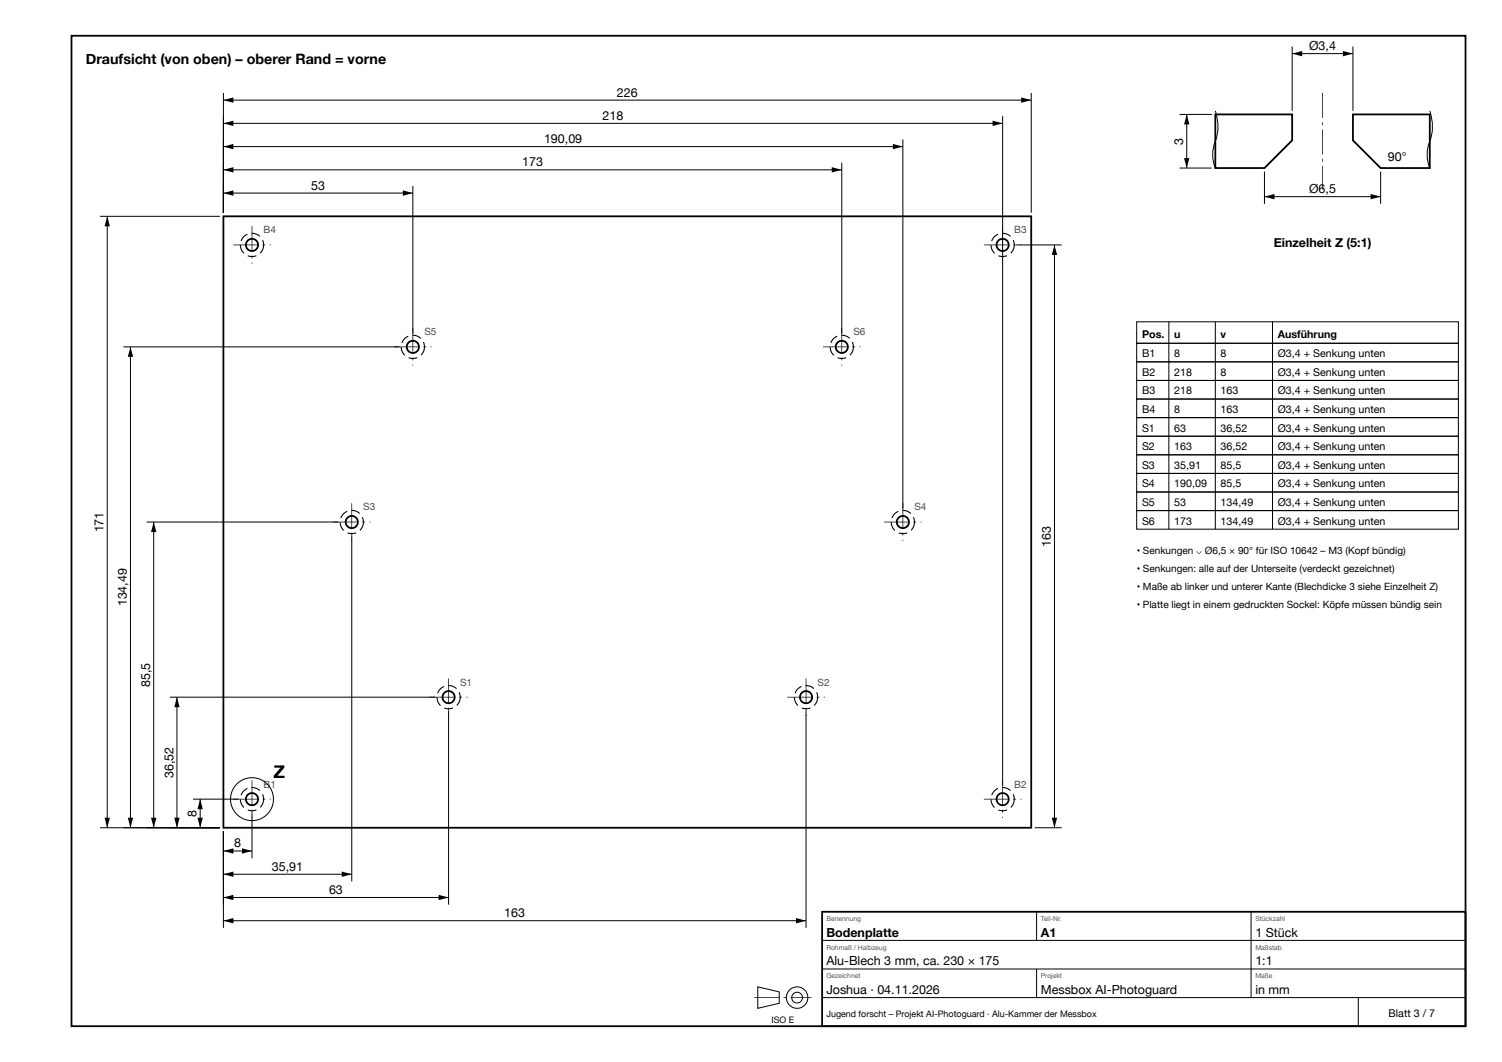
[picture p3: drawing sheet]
<svg xmlns="http://www.w3.org/2000/svg" width="420mm" height="297mm" viewBox="0 0 420 297" stroke-linecap="round" stroke-linejoin="round" font-family="sans-serif">
<g fill="none" stroke="#000" stroke-width=".5">
<path d="M20 10h390v277h-390zM340 32h21.5v7.3l-7.8 7.7h-13.7zM378.5 32h21.5v15h-13.8l-7.7-7.7zM62.5 60.5h226v171h-226zM230 255h180v32h-180z"/>
<circle cx="70.5" cy="68.5" r="1.7"/>
<circle cx="280.5" cy="68.5" r="1.7"/>
<circle cx="115.5" cy="97" r="1.7"/>
<circle cx="235.5" cy="97" r="1.7"/>
<circle cx="98.4" cy="146" r="1.7"/>
<circle cx="252.6" cy="146" r="1.7"/>
<circle cx="125.5" cy="195" r="1.7"/>
<circle cx="225.5" cy="195" r="1.7"/>
<circle cx="70.5" cy="223.5" r="1.7"/>
<circle cx="280.5" cy="223.5" r="1.7"/>
</g>
<g fill="#000">
<path d="M361.5 15l2.8-.7v1.5zM375.7 14.3l2.8 .7-2.8 .8zM62.5 34.5l2.8-.7v1.5zM62.5 28l2.8-.7v1.5zM277.7 33.8l2.8 .7-2.8 .8zM285.7 27.3l2.8 .7-2.8 .8zM332 32l.7 2.8h-1.5zM62.5 54l2.8-.7v1.5zM62.5 47.5l2.8-.7v1.5zM62.5 41l2.8-.7v1.5zM112.7 53.3l2.8 .7-2.8 .8zM232.7 46.8l2.8 .7-2.8 .8z"/>
<path d="M249.8 40.3l2.8 .7-2.8 .8zM331.2 44.2h1.5l-.7 2.8zM353.7 55l2.8-.7v1.5zM383.4 54.3l2.8 .7-2.8 .8zM30 60.5l.7 2.8h-1.5zM295 68.5l.7 2.8h-1.5zM36.5 97l.7 2.8h-1.5zM43 146l.7 2.8h-1.5zM49.5 195l.7 2.8h-1.5zM29.2 228.7h1.5l-.7 2.8zM35.7 228.7h1.5l-.7 2.8zM42.2 228.7h1.5l-.7 2.8z"/>
<path d="M48.7 228.7h1.5l-.7 2.8zM55.2 228.7h1.5l-.7 2.8zM56 223.5l.7 2.8h-1.5zM62.5 238l2.8-.8v1.5zM67.7 237.2l2.8 .8-2.8 .7zM294.2 228.7h1.5l-.7 2.8zM62.5 244.5l2.8-.8v1.5zM62.5 251l2.8-.8v1.5zM62.5 257.5l2.8-.8v1.5zM95.6 243.7l2.8 .8-2.8 .7zM122.7 250.2l2.8 .8-2.8 .7zM222.7 256.7l2.8 .8-2.8 .7z"/>
<path d="M369.9 26h.2v7h-.2zM369.9 34.2h.2v.8h-.2zM369.9 36.2h.2v7h-.2zM369.9 44.4h.2v.8h-.2zM369.9 46.4h.2v6.6h-.2z"/>
<path d="M65.2 68.4h7v.2h-7zM73.4 68.4h.8v.2h-.8zM75.4 68.4h.3v.2h-.3z"/>
<path d="M70.4 63.3h.2v7h-.2zM70.4 71.4h.2v.8h-.2zM70.4 73.4h.2v.3h-.2z"/>
<path d="M69.4 71.4a3.1 3.1 0 0 0 2.3 0l.1 .2a3.4 3.4 0 0 1-2.5 .1zM67.1 68.5h.3l.4 1.5 .6 .7-.3 .3-.6-.9zM68 66.2l1.2-.8 .1 .2-1.2 .9-.5 .9-.3-.1zM70.4 65.1l1.1 .1 1.3 .8-.2 .2-1.2-.7-1-.1zM73.3 67.2l.3-.1a3.4 3.4 0 0 1-.7 3.8l-.2-.2a3.1 3.1 0 0 0 .6-3.5z"/>
<path d="M275.2 68.4h7v.2h-7zM283.4 68.4h.8v.2h-.8zM285.4 68.4h.3v.2h-.3z"/>
<path d="M280.4 63.3h.2v7h-.2zM280.4 71.4h.2v.8h-.2zM280.4 73.4h.2v.3h-.2z"/>
<path d="M279.4 71.4a3.1 3.1 0 0 0 2.3 0l.1 .2a3.4 3.4 0 0 1-2.5 .1zM277.1 68.5h.3l.2 1 .8 1.2-.3 .3-.8-1.4zM278 66.2l1.2-.8 .1 .2-1.2 .9-.5 .9-.3-.1zM280.4 65.1l1.1 .1 1.3 .8-.2 .2-1.2-.7-1-.1zM283.3 67.2l.3-.1a3.4 3.4 0 0 1-.7 3.8l-.2-.2a3.1 3.1 0 0 0 .6-3.5z"/>
<path d="M110.2 96.9h7v.2h-7zM118.4 96.9h.8v.2h-.8zM120.4 96.9h.3v.2h-.3z"/>
<path d="M115.4 91.8h.2v7h-.2zM115.4 100h.2v.8h-.2zM115.4 102h.2v.3h-.2z"/>
<path d="M230.2 96.9h7v.2h-7zM238.4 96.9h.8v.2h-.8zM240.4 96.9h.3v.2h-.3z"/>
<path d="M235.4 91.8h.2v7h-.2zM235.4 100h.2v.8h-.2zM235.4 102h.2v.3h-.2z"/>
<path d="M114.4 99.9a3.1 3.1 0 0 0 2.3 0l.1 .3a3.4 3.4 0 0 1-2.5 0zM112.1 97.1h.3l.2 .9 .8 1.2-.3 .3-.8-1.4zM113 94.7l1.2-.8 .1 .3-1.2 .9-.5 .9-.3-.1zM115.4 93.6l1.1 .2 1.3 .7-.2 .2-1.2-.7-1-.1zM118.3 95.7l.3-.1a3.4 3.4 0 0 1-.7 3.8l-.2-.2a3.1 3.1 0 0 0 .6-3.5z"/>
<path d="M234.4 99.9a3.1 3.1 0 0 0 2.3 0l.1 .3a3.4 3.4 0 0 1-2.5 0zM232.1 97.1h.3l.2 .9 .8 1.2-.3 .3-.8-1.4zM233 94.7l1.2-.8 .1 .3-1.2 .9-.5 .9-.3-.1zM235.4 93.6l1.1 .2 1.3 .7-.2 .2-1.2-.7-1-.1zM238.3 95.7l.3-.1a3.4 3.4 0 0 1-.7 3.8l-.2-.2a3.1 3.1 0 0 0 .6-3.5z"/>
<path d="M93.2 145.9h7v.2h-7zM101.4 145.9h.8v.2h-.8zM103.4 145.9h.3v.2h-.3z"/>
<path d="M98.3 140.7h.2v7h-.2zM98.3 148.9h.2v.8h-.2zM98.3 150.9h.2v.3h-.2z"/>
<path d="M97.3 148.9a3.1 3.1 0 0 0 2.3 0l.1 .2a3.4 3.4 0 0 1-2.5 .1zM95 146h.3l.2 1 .8 1.2-.2 .3-.9-1.4zM95.9 143.7l1.2-.8 .1 .2-.9 .6-.8 1.2-.3-.1zM98.3 142.6l1.1 .1 1.3 .8-.2 .2-1.2-.7-1-.1zM101.2 144.7l.3-.1a3.4 3.4 0 0 1-.7 3.8l-.2-.2a3.1 3.1 0 0 0 .6-3.5z"/>
<path d="M247.3 145.9h7v.2h-7zM255.5 145.9h.8v.2h-.8zM257.5 145.9h.3v.2h-.3z"/>
<path d="M252.5 140.7h.2v7h-.2zM252.5 148.9h.2v.8h-.2zM252.5 150.9h.2v.3h-.2z"/>
<path d="M251.5 148.9a3.1 3.1 0 0 0 2.3 0l.1 .2a3.4 3.4 0 0 1-2.5 .1zM249.2 146h.3l.3 1.5 .6 .7-.2 .3-.8-1.4zM250.1 143.7l1.2-.8 .1 .2-.9 .6-.8 1.2-.3-.1zM252.5 142.6l1.1 .1 1.3 .8-.2 .2-1.2-.7-1-.1zM255.4 144.7l.3-.1a3.4 3.4 0 0 1-.7 3.8l-.2-.2a3.1 3.1 0 0 0 .6-3.5z"/>
<path d="M120.2 194.9h7v.2h-7zM128.4 194.9h.8v.2h-.8zM130.4 194.9h.3v.2h-.3z"/>
<path d="M125.4 189.7h.2v7h-.2zM125.4 197.9h.2v.8h-.2zM125.4 199.9h.2v.3h-.2z"/>
<path d="M124.4 197.9a3.1 3.1 0 0 0 2.3-.1l.1 .3a3.4 3.4 0 0 1-2.5 0zM122.1 195h.3l.2 1 .8 1.2-.3 .2-.8-1.3zM123 192.6l1.2-.7 .1 .2-1.2 .9-.5 .9-.3-.1zM125.4 191.6l1.1 .1 1.3 .8-.2 .2-1.2-.7-1-.1zM128.3 193.7l.3-.1a3.4 3.4 0 0 1-.7 3.8l-.2-.2a3.1 3.1 0 0 0 .6-3.5z"/>
<path d="M220.2 194.9h7v.2h-7zM228.4 194.9h.8v.2h-.8zM230.4 194.9h.3v.2h-.3z"/>
<path d="M225.4 189.7h.2v7h-.2zM225.4 197.9h.2v.8h-.2zM225.4 199.9h.2v.3h-.2z"/>
<path d="M224.4 197.9a3.1 3.1 0 0 0 2.3-.1l.1 .3a3.4 3.4 0 0 1-2.5 0zM222.1 195h.3l.2 1 .8 1.2-.3 .2-.6-.8zM223 192.6l1.2-.7 .1 .2-.9 .6-.8 1.2-.3-.1zM225.4 191.6l1.1 .1 1.3 .8-.2 .2-1.2-.7-1-.1zM228.3 193.7l.3-.1a3.4 3.4 0 0 1-.7 3.8l-.2-.2a3.1 3.1 0 0 0 .6-3.5z"/>
<path d="M70.4 218.2h.2v7h-.2zM70.4 226.4h.2v.8h-.2zM70.4 228.4h.2v.3h-.2z"/>
<path d="M280.4 218.2h.2v7h-.2zM280.4 226.4h.2v.8h-.2zM280.4 228.4h.2v.3h-.2z"/>
<path d="M65.2 223.4h7v.2h-7zM73.4 223.4h.8v.2h-.8zM75.4 223.4h.3v.2h-.3z"/>
<path d="M69.4 226.4a3.1 3.1 0 0 0 2.3 0l.1 .2a3.4 3.4 0 0 1-2.5 .1zM67.1 223.5h.3l.4 1.5 .6 .7-.3 .3-.6-.9zM68 221.2l1.2-.8 .1 .2-.9 .6-.8 1.2-.3-.1zM70.4 220.1l1.1 .1 1.3 .8-.2 .2-1.2-.7-1-.1zM73.3 222.2l.3-.1a3.4 3.4 0 0 1-.7 3.8l-.2-.2a3.1 3.1 0 0 0 .6-3.5z"/>
<path d="M275.2 223.4h7v.2h-7zM283.4 223.4h.8v.2h-.8zM285.4 223.4h.3v.2h-.3z"/>
<path d="M279.4 226.4a3.1 3.1 0 0 0 2.3 0l.1 .2a3.4 3.4 0 0 1-2.5 .1zM277.1 223.5h.3l.4 1.5 .6 .7-.3 .3-.8-1.4zM278 221.2l1.2-.8 .1 .2-1.2 .9-.5 .9-.3-.1zM280.4 220.1l1.1 .1 1.3 .8-.2 .2-1.2-.7-1-.1zM283.3 222.2l.3-.1a3.4 3.4 0 0 1-.7 3.8l-.2-.2a3.1 3.1 0 0 0 .6-3.5z"/>
<path d="M211 278.9h7v.2h-7zM219.2 278.9h.8v.2h-.8zM221.2 278.9h5.8v.2h-5.8z"/>
</g>
<g fill="none" stroke="#000" stroke-width=".28">
<path d="M361.5 13v18M361.5 15h17M378.5 13v18M62.5 26v33.5M62.5 34.5h218M62.5 28h226M252.6 39v103.2M280.5 32.5v187.2M288.5 26v33.5M330 32h9M332 32v15M340 31a13.5 13.5 0 0 1-.5 10.2l-.2 1.6v1.7l.7 2.5"/>
<path d="M400 31a13.5 13.5 0 0 1-.5 10.2l-.2 1.6v1.7l.7 2.5M62.5 54h53M62.5 47.5h173M62.5 41h190.1M115.5 52v41.3M235.5 45.5v47.8M330 47h9M353.7 48v9M353.7 55h32.5M386.2 48v9M28 60.5h33.5M30 60.5v171"/>
<path d="M284.2 68.5h12.8M295 68.5v163M34.5 97h77.2M36.5 97v134.5M318 90h90v6h-90zM318 96h90v5.2h-90zM327 90v58M340 90v58M356 90v58M318 101.2h90v5.2h-90zM318 106.4h90v5.2h-90zM318 111.6h90v5.2h-90z"/>
<path d="M318 116.8h90v5.2h-90zM318 122h90v5.2h-90zM318 127.2h90v5.2h-90zM318 132.4h90v5.2h-90zM318 137.6h90v5.2h-90zM41 146h53.7M43 146v85.5M98.4 149.7v96.8M318 142.8h90v5.2h-90zM47.5 195h74.2M49.5 195v36.5M125.5 198.7v54.3"/>
<path d="M225.5 198.7v60.8M28 231.5h33.5M54 223.5h12.7M56 223.5v8M62.5 232.5v27M62.5 238h8M70.5 227.2v12.8M289.5 231.5h7.5M62.5 244.5h35.9M62.5 251h63M62.5 257.5h163M290 255v8"/>
<path d="M350 255v24M212 276l6 1.4v3.2l-6 1.4zM230 263h180M230 271h180M230 279h180M290 271v8M380 279v8"/>
<circle cx="70.5" cy="223.5" r="6"/>
<circle cx="223" cy="279" r="3"/>
<circle cx="223" cy="279" r="1.5"/>
</g>
<text font-size="5" x="76.5" y="217.5">Z</text>
<text font-size="4" x="24" y="18">Draufsicht (von oben) – oberer Rand = vorne</text>
<g font-size="3.5">
<text x="366.2" y="14">Ø3,4</text>
<text x="172.6" y="27">226</text>
<text x="168.6" y="33.5">218</text>
<text x="152.2" y="40">190,09</text>
<text x="331" y="40.5" transform="rotate(-90 331 40.5)">3</text>
<text x="146.1" y="46.5">173</text>
<text x="388.2" y="45">90°</text>
<text x="87.1" y="53">53</text>
<text x="366.2" y="54">Ø6,5</text>
<text x="356.3" y="69">Einzelheit Z (5:1)</text>
<text x="29" y="148.9" transform="rotate(-90 29 148.9)">171</text>
<text x="294" y="152.9" transform="rotate(-90 294 152.9)">163</text>
<text x="35.5" y="169.6" transform="rotate(-90 35.5 169.6)">134,49</text>
<text x="42" y="192.2" transform="rotate(-90 42 192.2)">85,5</text>
<text x="48.5" y="217.6" transform="rotate(-90 48.5 217.6)">36,52</text>
<text x="55" y="228.5" transform="rotate(-90 55 228.5)">8</text>
<text x="65.5" y="237">8</text>
<text x="76.1" y="243.5">35,91</text>
<text x="92.1" y="250">63</text>
<text x="141.1" y="256.5">163</text>
<text x="231.2" y="262">Bodenplatte</text>
<text x="291.2" y="262">A1</text>
<text x="351.2" y="262">1 Stück</text>
<text x="231.2" y="270">Alu-Blech 3 mm, ca. 230 × 175</text>
<text x="351.2" y="270">1:1</text>
<text x="231.2" y="278">Joshua · 04.11.2026</text>
<text x="291.2" y="278">Messbox AI-Photoguard</text>
<text x="351.2" y="278">in mm</text>
</g>
<g font-size="3">
<text x="319.5" y="94.4">Pos.</text>
<text x="328.5" y="94.4">u</text>
<text x="341.5" y="94.4">v</text>
<text x="357.5" y="94.4">Ausführung</text>
<text x="319.5" y="99.9">B1</text>
<text x="328.5" y="99.9">8</text>
<text x="341.5" y="99.9">8</text>
<text x="357.5" y="99.9">Ø3,4 + Senkung unten</text>
<text x="319.5" y="105.1">B2</text>
<text x="328.5" y="105.1">218</text>
<text x="341.5" y="105.1">8</text>
<text x="357.5" y="105.1">Ø3,4 + Senkung unten</text>
<text x="319.5" y="110.3">B3</text>
<text x="328.5" y="110.3">218</text>
<text x="341.5" y="110.3">163</text>
<text x="357.5" y="110.3">Ø3,4 + Senkung unten</text>
<text x="319.5" y="115.5">B4</text>
<text x="328.5" y="115.5">8</text>
<text x="341.5" y="115.5">163</text>
<text x="357.5" y="115.5">Ø3,4 + Senkung unten</text>
<text x="319.5" y="120.7">S1</text>
<text x="319.5" y="125.9">S2</text>
<text x="328.5" y="120.7">63</text>
<text x="328.5" y="125.9">163</text>
<text x="341.5" y="120.7">36,52</text>
<text x="341.5" y="125.9">36,52</text>
<text x="357.5" y="120.7">Ø3,4 + Senkung unten</text>
<text x="357.5" y="125.9">Ø3,4 + Senkung unten</text>
<text x="319.5" y="131.1">S3</text>
<text x="328.5" y="131.1">35,91</text>
<text x="341.5" y="131.1">85,5</text>
<text x="357.5" y="131.1">Ø3,4 + Senkung unten</text>
<text x="319.5" y="136.3">S4</text>
<text x="328.5" y="136.3">190,09</text>
<text x="341.5" y="136.3">85,5</text>
<text x="357.5" y="136.3">Ø3,4 + Senkung unten</text>
<text x="319.5" y="141.5">S5</text>
<text x="328.5" y="141.5">53</text>
<text x="341.5" y="141.5">134,49</text>
<text x="357.5" y="141.5">Ø3,4 + Senkung unten</text>
<text x="319.5" y="146.7">S6</text>
<text x="328.5" y="146.7">173</text>
<text x="341.5" y="146.7">134,49</text>
<text x="357.5" y="146.7">Ø3,4 + Senkung unten</text>
<text x="388.5" y="284.5">Blatt 3 / 7</text>
</g>
<g font-size="2.8" fill="#1f4e79">
<text x="73.7" y="65.3">B4</text>
<text x="283.7" y="65.3">B3</text>
<text x="118.7" y="93.8">S5</text>
<text x="238.7" y="93.8">S6</text>
<text x="101.6" y="142.8">S3</text>
<text x="255.8" y="142.8">S4</text>
<text x="128.7" y="191.7">S1</text>
<text x="228.7" y="191.7">S2</text>
<text x="73.7" y="220.3">B1</text>
<text x="283.7" y="220.3">B2</text>
</g>
<g font-size="2.8">
<text x="318" y="155">• Senkungen ⌵ Ø6,5 × 90° für ISO 10642 – M3 (Kopf bündig)</text>
<text x="318" y="160">• Senkungen: alle auf der Unterseite (verdeckt gezeichnet)</text>
<text x="318" y="165">• Maße ab linker und unterer Kante (Blechdicke 3 siehe Einzelheit Z)</text>
<text x="318" y="170">• Platte liegt in einem gedruckten Sockel: Köpfe müssen bündig sein</text>
</g>
<g font-size="2.5">
<text x="215.8" y="286">ISO E</text>
<text x="231.2" y="284.5">Jugend forscht – Projekt AI-Photoguard · Alu-Kammer der Messbox</text>
</g>
<g font-size="1.9" fill="#555">
<text x="231.2" y="257.6">Benennung</text>
<text x="291.2" y="257.6">Teil-Nr.</text>
<text x="351.2" y="257.6">Stückzahl</text>
<text x="231.2" y="265.6">Rohmaß / Halbzeug</text>
<text x="351.2" y="265.6">Maßstab</text>
<text x="231.2" y="273.6">Gezeichnet</text>
<text x="291.2" y="273.6">Projekt</text>
<text x="351.2" y="273.6">Maße</text>
</g>
</svg>
